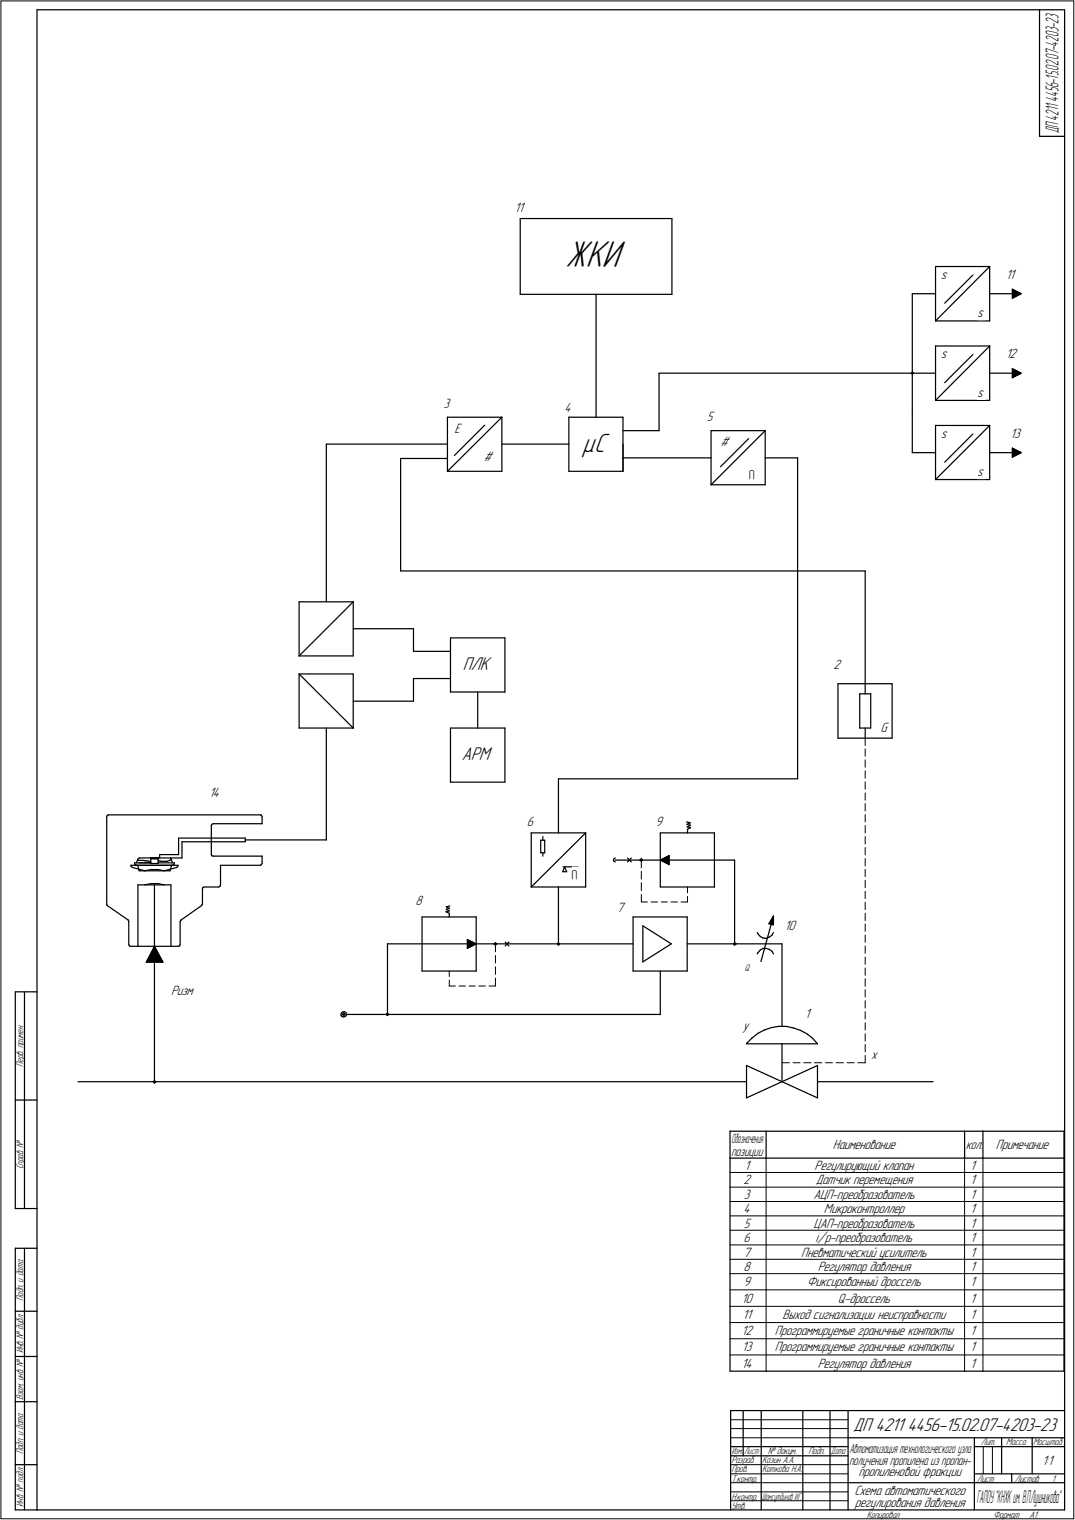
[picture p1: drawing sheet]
<svg xmlns="http://www.w3.org/2000/svg" width="595mm" height="842mm" viewBox="0 0 595 842" stroke-linecap="round" stroke-linejoin="round" font-family="sans-serif">
<g fill="#000" stroke="#000" stroke-width=".55">
<path d="M560 161h1zM560 161h2zM560 161h2zM560 161h2zM560 161h3zM560 161h3zM560 162h3zM560 162h4zM560 162h4zM560 162h4zM560 162h5zM560 162h5zM560 163h5zM560 163h5zM560 163h5zM560 163h5zM560 163h5zM560 163h4zM560 164h4zM560 164h4zM560 164h3zM560 164h3zM560 164h3zM560 164h2zM560 165h2zM560 165h2zM560 165h1z"/>
<path d="M560 205h1zM560 205h2zM560 205h2zM560 205h2zM560 205h3zM560 205h3zM560 206h3zM560 206h4zM560 206h4zM560 206h4zM560 206h5zM560 206h5zM560 207h5zM560 207h5zM560 207h5zM560 207h5zM560 207h5zM560 207h4zM560 208h4zM560 208h4zM560 208h3zM560 208h3zM560 208h3zM560 208h2zM560 209h2zM560 209h2zM560 209h1z"/>
<path d="M560 249h1zM560 249h2zM560 249h2zM560 249h2zM560 249h3zM560 249h3zM560 250h3zM560 250h4zM560 250h4zM560 250h4zM560 250h5zM560 250h5zM560 251h5zM560 251h5zM560 251h5zM560 251h5zM560 251h5zM560 251h4zM560 252h4zM560 252h4zM560 252h3zM560 252h3zM560 252h3zM560 252h2zM560 253h2zM560 253h2zM560 253h1z"/>
<path d="M370 474h1zM370 474h1zM369 475h2zM369 475h2zM369 475h2zM368 475h3zM368 475h3zM368 475h3zM367 476h4zM367 476h4zM367 476h4zM366 476h5zM366 476h5zM366 477h5zM366 477h5zM366 477h5zM367 477h4zM367 477h4zM367 477h4zM368 478h3zM368 478h3zM368 478h3zM369 478h2zM369 478h2zM369 478h2zM370 479h1zM370 479h1z"/>
<path d="M427 509h1zM427 509h1zM427 509h1zM427 510h1zM427 510h1zM427 510h1zM427 510h1zM427 510h1zM427 510h1zM427 511h1zM426 511h2zM426 511h2zM426 511h2zM426 511h2zM426 511h2zM426 512h2zM426 512h2zM426 512h2zM427 512h1z"/>
<path d="M85 525h1zM85 525h1zM85 525h1zM85 525h1zM85 525h1zM85 525h1zM85 526h1zM85 526h1zM85 526h2zM85 526h2zM84 526h3zM84 526h3zM84 527h3zM84 527h3zM84 527h3zM84 527h3zM84 527h3zM84 527h3zM84 528h3zM84 528h4zM84 528h4zM84 528h4zM83 528h5zM83 528h5zM83 529h5zM83 529h5zM83 529h5zM83 529h5zM83 529h5zM83 530h5zM83 530h6zM83 530h6zM83 530h6zM82 530h7zM82 530h7zM82 531h7zM82 531h7zM82 531h7zM82 531h7zM82 531h7zM82 531h7zM82 532h8zM82 532h8zM82 532h8zM82 532h8zM81 532h9zM81 532h9zM81 533h9zM81 533h9zM81 533h9z"/>
<path d="M259 521h1zM259 521h1zM259 521h1zM259 521h2zM259 522h2zM259 522h2zM259 522h3zM259 522h3zM259 522h3zM259 522h4zM259 523h4zM259 523h4zM259 523h5zM259 523h4zM259 523h4zM259 523h4zM259 524h3zM259 524h3zM259 524h3zM259 524h2zM259 524h2zM259 524h2zM259 525h1zM259 525h1zM259 525h1z"/>
</g>
<g fill="none" stroke="#000" stroke-width=".68">
<path d="M20 5v832zM20 5h569zM576 5v71zM589 5v832zM576 76h13zM288 121h84zM288 121v42zM372 121v42zM518 148h30zM518 148v30zM548 148v30zM548 148l-30 30z"/>
<path d="M288 163h84zM330 163v68zM505 163v66zM505 163h13zM518 178h30zM523 168l16-16zM548 163h12zM560 160v5zM560 165l5-2zM560 160l5 3zM518 192h30zM518 192v30z"/>
<path d="M539 196l-16 16zM548 192v30zM548 192l-30 30zM365 207h140zM365 207v32zM505 207h13zM548 207h12zM560 204v5zM560 209l5-2zM560 204l5 3zM248 231h30zM248 231v30z"/>
<path d="M268 236l-16 16zM278 231v30zM315 231h30zM315 231v30zM345 231v30zM345 239h20zM394 239h30zM394 239v30zM424 239v30zM505 229v22zM518 222h30zM518 236h30z"/>
<path d="M518 236v30zM548 236v30zM181 246v87zM181 246h67zM222 254h26zM222 254v62zM278 246h37zM345 246v15zM345 254h49zM399 259l16-16zM424 254h18zM442 254v177z"/>
<path d="M505 251h13zM539 240l-16 16zM548 251h12zM560 248v5zM560 253l5-2zM560 248l5 3zM248 261h30zM248 261l30-30zM315 261h30zM394 269h30zM394 269l30-30zM518 266h30z"/>
<path d="M518 266l30-30zM222 316h257zM479 316v63zM166 333h30zM166 333v30zM196 333v30zM196 348h33zM229 348v13zM249 353h31zM249 353v30zM280 353v30zM166 363h30z"/>
<path d="M166 363l30-30zM166 373h30zM166 373v30zM166 373l30 30zM196 373v30zM229 361h20zM229 376h20zM229 376v12zM464 379h30zM464 379v30zM479 379v5zM494 379v30z"/>
<path d="M196 388h33zM249 383h31zM264 383v20zM476 384h6zM476 384v19zM482 384v19zM166 403h30zM181 403v62zM249 403h31zM249 403v30zM280 403v30zM464 409h30z"/>
<path d="M476 403h6zM479 403v6zM249 433h31zM309 431v30zM309 431h133zM59 452v49zM59 452h.1M59 452l1-1zM60 451h84zM117 457v16zM117 457h.1M117 457l1-1z"/>
<path d="M118 456h27zM144 451l1 1zM145 452h.1M145 452v4zM380 455l2 1zM380 457h2zM380 457l2-1zM380 458l2 1zM380 458l2-1zM381 459v2zM381 459h1zM72 479h27z"/>
<path d="M72 479h.1M72 480h1zM75 478v1zM75 479h.1M75 478h8zM76 479h20zM76 477h2zM76 479l1 3zM76 476v2zM76 476l1-1zM77 475h.1M77 478h6z"/>
<path d="M77 475h17zM78 477h1zM79 477h1zM80 477h.1M80 477h1zM81 477h1zM82 477h1zM83 477h.1M83 475h5zM83 478h5zM83 475v3zM83 476h5z"/>
<path d="M83 475v1zM88 475v3zM88 477h1zM88 478h9zM88 475v1zM88 473h11zM88 473v2zM89 477h1zM90 477h1zM91 477h1zM92 477h2zM94 477l1-1z"/>
<path d="M94 475h7zM94 475l2 3zM95 476h.1M95 479l-1 3zM96 479h.1M97 478v1zM97 479h-1zM99 479h.1M99 480h-1zM99 464h37zM99 464v9zM101 466h35z"/>
<path d="M101 466v9zM117 473v1zM117 474h1zM118 474h27zM122 479v11zM122 479h22zM136 464v2zM136 465h45zM144 479h1zM145 474v4zM145 478v1zM294 461h30z"/>
<path d="M294 461v30zM299 465h3zM299 472h3zM299 465v7zM301 472v2zM301 463v2zM302 465v7zM324 461v30zM340 477h.1M340 476l1-1zM340 476v1zM340 477l1 1z"/>
<path d="M341 477h66zM347 475l3 3zM350 475l-3 3zM366 461v30zM366 461h30zM366 477l5 2zM366 477l5-3zM371 474v5zM396 461v30zM407 477v46zM73 480v1zM73 481l7 1z"/>
<path d="M76 490v34zM76 490h19zM77 482h17zM80 482h4zM80 490h4zM84 482h3zM84 490h3zM86 490v109zM87 482h4zM87 490h4zM91 482l7-1zM95 490v34z"/>
<path d="M98 481v-1zM112 492v9zM112 492h.1M112 492l1-1zM113 491h8zM121 491h1zM122 490v1zM294 491h30zM294 491l30-30zM309 491v32zM312 483h2zM312 480h8z"/>
<path d="M313 480l1 3zM313 480l-1 3zM366 491h30zM59 501v1zM59 501h.1M59 502l12 8zM71 510h.1M71 510v1zM71 511v12zM100 511v12zM100 510v1zM100 510h.1"/>
<path d="M100 510l12-8zM112 501v1zM112 501h.1M234 508h30zM234 508v30zM247 505l2 1zM247 505h2zM247 504l2 1zM247 504l2-1zM247 502l2 1zM247 502h2zM249 506v2z"/>
<path d="M264 508v30zM351 508v30zM351 508h29zM356 513v20zM356 513l16 10zM380 508v30zM419 517h1zM420 517l1 2zM421 519l1 1zM422 520h2zM424 520l2-1zM426 512h2z"/>
<path d="M426 519l1-1zM428 517l-1 1zM428 507l-7 26zM428 507v5zM428 507l-2 5zM71 523l1 1zM72 524h.1M72 524h4zM76 524h19zM81 533h9zM86 524l4 9zM86 524l-5 9z"/>
<path d="M95 524h4zM99 524h.1M100 523l-1 1zM215 523h136zM215 523v39zM234 538h30zM259 521v4zM259 525l5-2zM259 521l5 2zM280 522l2 2zM282 522l-2 2zM351 538h29z"/>
<path d="M356 533l16-10zM366 538v24zM380 523h53zM420 528h-1zM421 526l1-1zM421 526l-1 2zM422 525h2zM424 525l2 1zM426 526l1 1zM427 527l1 1zM433 523v46zM8 549v121z"/>
<path d="M8 549h12zM14 549v121zM189 562v1zM189 561v1zM189 563h1zM190 561l1-1zM190 561h-1zM190 563h1zM191 560l1 1zM192 561v1zM192 562h174zM192 562l-1 1z"/>
<path d="M192 562h.1M413 578h40zM414 578h.1M416 575l4-2zM416 575l-2 3zM420 573l3-2zM423 571l4-2zM427 569h4zM431 569h4zM433 578v21zM435 569h4zM439 569l4 2z"/>
<path d="M443 571l4 2zM447 573l3 2zM450 575l3 3zM43 599h370zM413 590v18zM413 590l40 18zM453 590v18zM453 599h64zM8 609h12zM413 608l40-18zM404 627h130zM404 627v15z"/>
<path d="M424 627v15zM534 627h10zM534 627v15zM544 627h45zM544 627v15zM589 627v15zM404 642v64zM404 642h130zM534 642h10zM544 642h45zM589 642v64zM8 670h12z"/>
<path d="M8 692v145zM8 692h12zM14 692v145zM404 706v18zM589 706v18zM8 726h12zM404 724v36zM589 724v36zM8 752h12zM404 760h20zM424 760h110zM534 760h10z"/>
<path d="M544 760h45zM8 777h12zM405 781h184zM405 781v56zM411 781v26zM421 781v56zM444 781v56zM460 781v56zM470 781v56zM470 797h119zM539 797v40zM555 797v20z"/>
<path d="M571 797v20zM8 811h12zM405 801h65zM405 807h65zM539 801h16zM539 817h50zM555 801h34zM560 817v4zM8 837h12zM20 837h569zM470 821h69zM539 821h50z"/>
</g>
<g fill="none" stroke="#000" stroke-width=".55">
<path d="M1 1v840zM1 1h594zM595 1v840zM504 207h1zM505 207h.1M505 206h.1M505 206l1 1zM505 206v1zM505 207h1zM505 206l-1 1zM506 207h.1M479 415v4z"/>
<path d="M479 409v4zM479 439v4zM479 433v4zM479 427v4zM479 421v4zM479 457v4zM479 451v4zM479 445v4zM354 477h1zM355 477h.1M355 477v4zM355 476v1z"/>
<path d="M355 476l1 1zM355 476l-1 1zM355 477h1zM479 476v4zM479 470v4zM479 463v5zM355 483v4zM355 489v4zM355 495v5zM355 500h3zM361 500h3zM366 500h3z"/>
<path d="M372 500h3zM377 500h4zM381 497v3zM381 491v4zM479 500v4zM479 494v4zM479 488v4zM479 482v4zM479 518v4zM479 512v4zM479 506v4zM249 538v3z"/>
<path d="M274 523h.1M273 523l1 1zM273 523l1-1zM274 523v4zM274 529v5zM274 536v4zM274 523h1zM274 522l1 1zM274 522v1zM275 523l-1 1zM309 523v-1zM309 523v1z"/>
<path d="M309 523h.1M309 522l1 1zM309 522v1zM310 523h-1zM310 523h.1M310 523l-1 1zM406 523l1 1zM406 523h1zM407 523h.1M407 522v1zM407 522l-1 1zM407 522l1 1z"/>
<path d="M408 523l-1 1zM479 536v4zM479 530v4zM479 524v4zM249 546h3zM249 543v3zM254 546h4zM260 546h3zM265 546h4zM271 546h3zM274 542v4zM479 554v4z"/>
<path d="M479 548v4zM479 542v4zM189 562l1-1zM189 562l1 1zM190 562v1zM190 562h.1M190 562h1zM190 563l1-1zM190 561l1 1zM191 562h.1M214 562l1 1zM214 562h.1"/>
<path d="M215 562h.1M215 562h-1zM215 563v-1zM215 561v1zM215 561l-1 1zM479 579v4zM479 573v4zM479 567v4zM479 560v5zM85 599l1 1zM85 599h.1M86 599h.1"/>
<path d="M86 600v-1zM86 599h-1zM433 589h4zM439 589h4zM445 589h4zM451 589h4zM457 589h4zM463 589h4zM469 589h4zM475 589h4zM479 585v4zM404 650h185z"/>
<path d="M404 658h185zM424 642v64zM534 642v8zM534 650v8zM534 658v8zM544 642v8zM544 650v8zM544 658v8zM404 666h20zM404 674h20zM424 666h165zM424 674h165z"/>
<path d="M534 666v8zM534 674v8zM544 666v8zM544 674v8zM404 682h20zM404 690h20zM404 698h20zM424 682h165zM424 690h165zM424 698h165zM534 682v8zM534 690v8z"/>
<path d="M534 698v8zM544 682v8zM544 690v8zM544 698v8zM404 706h20zM404 715h20zM424 706h165zM424 706v18zM424 715h165zM534 706v9zM534 715v9zM544 706v9z"/>
<path d="M544 715v9zM404 724h20zM404 733h20zM424 724h110zM424 724v36zM424 733h110zM534 724h10zM534 724v36zM534 733h10zM544 724h45zM544 724v36zM544 733h45z"/>
<path d="M404 742h20zM404 751h20zM424 742h110zM424 751h110zM534 742h10zM534 751h10zM544 742h45zM544 751h45zM405 791h65zM405 797h65zM405 787h65zM405 811h65z"/>
<path d="M405 817h65zM544 801v16zM549 801v16zM405 821h65zM405 827h65zM405 831h65zM1 841h594z"/>
</g>
<g fill="#fff" stroke="#fff" stroke-width=".55">
<path d="M256 413h17zM256 414h17zM256 414h17zM256 414h17zM256 414h17zM256 414h17zM256 414h17zM256 415h17zM256 415h17zM256 415h17zM256 415h17zM256 415h17zM256 415h17zM256 416h17zM256 416h17zM256 416h17zM256 416h17zM256 416h17zM256 416h17zM256 417h17zM256 417h17zM256 417h17zM256 417h17zM256 417h17zM256 417h17zM256 418h17zM256 418h17zM256 418h17zM256 418h17zM256 418h17zM256 418h17zM256 419h17zM256 419h17zM256 419h17zM256 419h17zM256 419h17zM256 419h17zM256 420h17zM256 420h17zM256 420h17zM256 420h17zM256 420h17zM256 420h17zM256 421h17zM256 421h17zM256 421h17zM256 421h17zM256 421h17zM256 421h17zM256 422h17zM256 422h17zM256 422h17zM256 422h17zM256 422h17zM256 422h17zM256 423h17zM256 423h17zM256 423h17zM256 423h17z"/>
<path d="M256 363h17zM256 364h17zM256 364h17zM256 364h17zM256 364h17zM256 364h17zM256 364h17zM256 365h17zM256 365h17zM256 365h17zM256 365h17zM256 365h17zM256 365h17zM256 366h17zM256 366h17zM256 366h17zM256 366h17zM256 366h17zM256 366h17zM256 367h17zM256 367h17zM256 367h17zM256 367h17zM256 367h17zM256 367h17zM256 368h17zM256 368h17zM256 368h17zM256 368h17zM256 368h17zM256 368h17zM256 369h17zM256 369h17zM256 369h17zM256 369h17zM256 369h17zM256 369h17zM256 370h17zM256 370h17zM256 370h17zM256 370h17zM256 370h17zM256 371h17zM256 371h17zM256 371h17zM256 371h17zM256 371h17zM256 371h17zM256 372h17zM256 372h17zM256 372h17zM256 372h17zM256 372h17zM256 372h17zM256 373h17zM256 373h17zM256 373h17zM256 373h17zM256 373h17z"/>
<path d="M323 239h15zM323 239h15zM323 239h15zM323 239h15zM323 239h15zM323 239h15zM323 240h15zM323 240h15zM323 240h15zM323 240h15zM323 240h15zM323 240h15zM323 241h15zM323 241h15zM323 241h15zM323 241h15zM323 241h15zM323 241h15zM323 242h15zM323 242h15zM323 242h15zM323 242h15zM323 242h15zM323 242h15zM323 243h15zM323 243h15zM323 243h15zM323 243h15zM323 243h15zM323 244h15zM323 244h15zM323 244h15zM323 244h15zM323 244h15zM323 244h15zM323 245h15zM323 245h15zM323 245h15zM323 245h15zM323 245h15zM323 245h15zM323 246h15zM323 246h15zM323 246h15zM323 246h15zM323 246h15zM323 246h15zM323 247h15zM323 247h15zM323 247h15zM323 247h15zM323 247h15zM323 247h15zM323 248h15zM323 248h15zM323 248h15zM323 248h15zM323 248h15zM323 248h15zM323 249h15zM323 249h15zM323 249h15zM323 249h15zM323 249h15zM323 249h15zM323 250h15zM323 250h15zM323 250h15zM323 250h15zM323 250h15zM323 250h15zM323 251h15zM323 251h15zM323 251h15zM323 251h15zM323 251h15zM323 251h15zM323 252h15zM323 252h15zM323 252h15zM323 252h15zM323 252h15zM323 252h15zM323 253h15zM323 253h15zM323 253h15zM323 253h15z"/>
<path d="M399 241h6zM399 241h6zM399 242h6zM399 242h6zM399 242h6zM399 242h6zM399 242h6zM399 242h6zM399 243h6zM399 243h6zM399 243h6zM399 243h6zM399 243h6zM399 244h6zM399 244h6zM399 244h6zM399 244h6zM399 244h6zM399 244h6zM399 245h6zM399 245h6zM399 245h6zM399 245h6zM399 245h6zM399 245h6zM399 246h6zM399 246h6zM399 246h6zM399 246h6zM399 246h6zM399 246h6zM399 247h6zM399 247h6zM399 247h6zM399 247h6zM399 247h6zM399 247h6zM399 248h6zM399 248h6zM399 248h6zM399 248h6zM399 248h6z"/>
<path d="M415 259h3zM415 259h3zM415 259h3zM415 259h3zM415 259h3zM415 260h3zM415 260h3zM415 260h3zM415 260h3zM415 260h3zM415 260h3zM415 261h3zM415 261h3zM415 261h3zM415 261h3zM415 261h3zM415 261h3zM415 262h3zM415 262h3zM415 262h3zM415 262h3zM415 262h3zM415 262h3zM415 263h3zM415 263h3zM415 263h3zM415 263h3zM415 263h3zM415 263h3zM415 264h3zM415 264h3zM415 264h3zM415 264h3zM415 264h3zM415 264h3zM415 265h3zM415 265h3zM415 265h3zM415 265h3zM415 265h3zM415 266h3zM415 266h3z"/>
<path d="M488 400h4zM488 400h4zM488 400h4zM488 400h4zM488 400h4zM488 401h4zM488 401h4zM488 401h4zM488 401h4zM488 401h4zM488 401h4zM488 402h4zM488 402h4zM488 402h4zM488 402h4zM488 402h4zM488 403h4zM488 403h4zM488 403h4zM488 403h4zM488 403h4zM488 403h4zM488 404h4zM488 404h4zM488 404h4zM488 404h4zM488 404h4zM488 404h4zM488 405h4zM488 405h4zM488 405h4zM488 405h4zM488 405h4zM488 405h4zM488 406h4zM488 406h4zM488 406h4zM488 406h4zM488 406h4zM488 406h4zM488 407h4zM488 407h4z"/>
<path d="M317 480h3zM317 481h3zM317 481h3zM317 481h3zM317 481h3zM317 481h3zM317 481h3zM317 482h3zM317 482h3zM317 482h3zM317 482h3zM317 482h3zM317 482h3zM317 483h3zM317 483h3zM317 483h3zM317 483h3zM317 483h3zM317 483h3zM317 484h3zM317 484h3zM317 484h3zM317 484h3zM317 484h3zM317 484h3zM317 485h3zM317 485h3zM317 485h3zM317 485h3zM317 485h3zM317 485h3zM317 486h3zM317 486h3zM317 486h3zM317 486h3zM317 486h3zM317 486h3zM317 487h3zM317 487h3zM317 487h3zM317 487h3zM317 487h3zM317 488h3z"/>
<path d="M116 436h7zM116 436h7zM116 436h7zM116 437h7zM116 437h7zM116 437h7zM116 437h7zM116 437h7zM116 437h7zM116 438h7zM116 438h7zM116 438h7zM116 438h7zM116 438h7zM116 438h7zM116 439h7zM116 439h7zM116 439h7zM116 439h7zM116 439h7zM116 439h7zM116 440h7zM116 440h7zM116 440h7zM116 440h7zM116 440h7zM116 440h7zM116 441h7zM116 441h7zM116 441h7zM116 441h7zM116 441h7zM116 441h7zM116 442h7zM116 442h7zM116 442h7zM116 442h7zM116 442h7zM116 442h7zM116 443h7zM116 443h7zM116 443h7zM116 443h7z"/>
<path d="M412 534h4zM412 534h4zM412 534h4zM412 534h4zM412 535h4zM412 535h4zM412 535h4zM412 535h4zM412 535h4zM412 535h4zM412 536h4zM412 536h4zM412 536h4zM412 536h4zM412 536h4zM412 536h4zM412 537h4zM412 537h4zM412 537h4zM412 537h4zM412 537h4zM412 537h4zM412 538h4zM412 538h4zM412 538h4zM412 538h4zM412 538h4zM412 538h4zM412 539h4zM412 539h4z"/>
<path d="M434 509h7zM434 510h7zM434 510h7zM434 510h7zM434 510h7zM434 510h7zM434 510h7zM434 511h7zM434 511h7zM434 511h7zM434 511h7zM434 511h7zM434 511h7zM434 512h7zM434 512h7zM434 512h7zM434 512h7zM434 512h7zM434 512h7zM434 513h7zM434 513h7zM434 513h7zM434 513h7zM434 513h7zM434 513h7zM434 514h7zM434 514h7zM434 514h7zM434 514h7zM434 514h7zM434 514h7zM434 515h7zM434 515h7zM434 515h7zM434 515h7zM434 515h7zM434 515h7zM434 516h7zM434 516h7zM434 516h7zM434 516h7zM434 516h7z"/>
<path d="M391 228h5zM391 228h5zM391 228h5zM391 228h5zM391 228h5zM391 228h5zM391 229h5zM391 229h5zM391 229h5zM391 229h5zM391 229h5zM391 229h5zM391 230h5zM391 230h5zM391 230h5zM391 230h5zM391 230h5zM391 230h5zM391 231h5zM391 231h5zM391 231h5zM391 231h5zM391 231h5zM391 231h5zM391 232h5zM391 232h5zM391 232h5zM391 232h5zM391 232h5zM391 232h5zM391 233h5zM391 233h5zM391 233h5zM391 233h5zM391 233h5zM391 234h5zM391 234h5zM391 234h5zM391 234h5zM391 234h5zM391 234h5zM391 235h5z"/>
<path d="M252 234h4zM252 234h4zM252 234h4zM252 235h4zM252 235h4zM252 235h4zM252 235h4zM252 235h4zM252 235h4zM252 236h4zM252 236h4zM252 236h4zM252 236h4zM252 236h4zM252 236h4zM252 237h4zM252 237h4zM252 237h4zM252 237h4zM252 237h4zM252 237h4zM252 238h4zM252 238h4zM252 238h4zM252 238h4zM252 238h4zM252 238h4zM252 239h4zM252 239h4zM252 239h4zM252 239h4zM252 239h4zM252 239h4zM252 240h4zM252 240h4zM252 240h4zM252 240h4zM252 240h4zM252 240h4zM252 241h4zM252 241h4zM252 241h4z"/>
<path d="M268 250h6zM268 250h6zM268 250h6zM268 250h6zM268 251h6zM268 251h6zM268 251h6zM268 251h6zM268 251h6zM268 251h6zM268 252h6zM268 252h6zM268 252h6zM268 252h6zM268 252h6zM268 252h6zM268 253h6zM268 253h6zM268 253h6zM268 253h6zM268 253h6zM268 253h6zM268 254h6zM268 254h6zM268 254h6zM268 254h6zM268 254h6zM268 255h6zM268 255h6zM268 255h6zM268 255h6zM268 255h6zM268 255h6zM268 256h6zM268 256h6zM268 256h6zM268 256h6zM268 256h6zM268 256h6zM268 257h6zM268 257h6zM268 257h6zM268 257h6z"/>
<path d="M246 220h4zM246 221h4zM246 221h4zM246 221h4zM246 221h4zM246 221h4zM246 221h4zM246 222h4zM246 222h4zM246 222h4zM246 222h4zM246 222h4zM246 223h4zM246 223h4zM246 223h4zM246 223h4zM246 223h4zM246 223h4zM246 224h4zM246 224h4zM246 224h4zM246 224h4zM246 224h4zM246 224h4zM246 225h4zM246 225h4zM246 225h4zM246 225h4zM246 225h4zM246 225h4zM246 226h4zM246 226h4zM246 226h4zM246 226h4zM246 226h4zM246 226h4zM246 227h4zM246 227h4zM246 227h4zM246 227h4zM246 227h4zM246 227h4z"/>
<path d="M285 112h6zM285 112h6zM285 112h6zM285 112h6zM285 113h6zM285 113h6zM285 113h6zM285 113h6zM285 113h6zM285 113h6zM285 114h6zM285 114h6zM285 114h6zM285 114h6zM285 114h6zM285 114h6zM285 115h6zM285 115h6zM285 115h6zM285 115h6zM285 115h6zM285 115h6zM285 116h6zM285 116h6zM285 116h6zM285 116h6zM285 116h6zM285 117h6zM285 117h6zM285 117h6zM285 117h6zM285 117h6zM285 117h6zM285 118h6zM285 118h6zM285 118h6zM285 118h6zM285 118h6zM285 118h6zM285 119h6zM285 119h6zM285 119h6z"/>
<path d="M292 452h5zM292 452h5zM292 452h5zM292 452h5zM292 452h5zM292 453h5zM292 453h5zM292 453h5zM292 453h5zM292 453h5zM292 453h5zM292 454h5zM292 454h5zM292 454h5zM292 454h5zM292 454h5zM292 454h5zM292 455h5zM292 455h5zM292 455h5zM292 455h5zM292 455h5zM292 456h5zM292 456h5zM292 456h5zM292 456h5zM292 456h5zM292 456h5zM292 457h5zM292 457h5zM292 457h5zM292 457h5zM292 457h5zM292 457h5zM292 458h5zM292 458h5zM292 458h5zM292 458h5zM292 458h5zM292 458h5zM292 459h5zM292 459h5z"/>
<path d="M446 558h4zM446 559h4zM446 559h4zM446 559h4zM446 559h4zM446 559h4zM446 559h4zM446 560h4zM446 560h4zM446 560h4zM446 560h4zM446 560h4zM446 560h4zM446 561h4zM446 561h4zM446 561h4zM446 561h4zM446 561h4zM446 562h4zM446 562h4zM446 562h4zM446 562h4zM446 562h4zM446 562h4zM446 563h4zM446 563h4zM446 563h4zM446 563h4zM446 563h4zM446 563h4zM446 564h4zM446 564h4zM446 564h4zM446 564h4zM446 564h4zM446 564h4zM446 565h4zM446 565h4zM446 565h4zM446 565h4zM446 565h4zM446 565h4z"/>
<path d="M461 365h6zM461 365h6zM461 365h6zM461 365h6zM461 365h6zM461 366h6zM461 366h6zM461 366h6zM461 366h6zM461 366h6zM461 366h6zM461 367h6zM461 367h6zM461 367h6zM461 367h6zM461 367h6zM461 367h6zM461 368h6zM461 368h6zM461 368h6zM461 368h6zM461 368h6zM461 368h6zM461 369h6zM461 369h6zM461 369h6zM461 369h6zM461 369h6zM461 369h6zM461 370h6zM461 370h6zM461 370h6zM461 370h6zM461 370h6zM461 371h6zM461 371h6zM461 371h6zM461 371h6zM461 371h6zM461 371h6zM461 372h6zM461 372h6zM461 372h6z"/>
<path d="M341 500h5zM341 500h5zM341 500h5zM341 500h5zM341 500h5zM341 500h5zM341 501h5zM341 501h5zM341 501h5zM341 501h5zM341 501h5zM341 501h5zM341 502h5zM341 502h5zM341 502h5zM341 502h5zM341 502h5zM341 502h5zM341 503h5zM341 503h5zM341 503h5zM341 503h5zM341 503h5zM341 503h5zM341 504h5zM341 504h5zM341 504h5zM341 504h5zM341 504h5zM341 504h5zM341 505h5zM341 505h5zM341 505h5zM341 505h5zM341 505h5zM341 505h5zM341 506h5zM341 506h5zM341 506h5zM341 506h5zM341 506h5zM341 506h5zM341 507h5z"/>
<path d="M230 496h5zM230 496h5zM230 496h5zM230 496h5zM230 497h5zM230 497h5zM230 497h5zM230 497h5zM230 497h5zM230 498h5zM230 498h5zM230 498h5zM230 498h5zM230 498h5zM230 498h5zM230 499h5zM230 499h5zM230 499h5zM230 499h5zM230 499h5zM230 499h5zM230 500h5zM230 500h5zM230 500h5zM230 500h5zM230 500h5zM230 500h5zM230 501h5zM230 501h5zM230 501h5zM230 501h5zM230 501h5zM230 501h5zM230 502h5zM230 502h5zM230 502h5zM230 502h5zM230 502h5zM230 502h5zM230 503h5zM230 503h5zM230 503h5z"/>
<path d="M363 452h5zM363 452h5zM363 452h5zM363 452h5zM363 452h5zM363 453h5zM363 453h5zM363 453h5zM363 453h5zM363 453h5zM363 453h5zM363 454h5zM363 454h5zM363 454h5zM363 454h5zM363 454h5zM363 454h5zM363 455h5zM363 455h5zM363 455h5zM363 455h5zM363 455h5zM363 456h5zM363 456h5zM363 456h5zM363 456h5zM363 456h5zM363 456h5zM363 457h5zM363 457h5zM363 457h5zM363 457h5zM363 457h5zM363 457h5zM363 458h5zM363 458h5zM363 458h5zM363 458h5zM363 458h5zM363 458h5zM363 459h5zM363 459h5z"/>
<path d="M312 223h5zM312 223h5zM312 223h5zM312 223h5zM312 223h5zM312 223h5zM312 224h5zM312 224h5zM312 224h5zM312 224h5zM312 224h5zM312 224h5zM312 225h5zM312 225h5zM312 225h5zM312 225h5zM312 225h5zM312 225h5zM312 226h5zM312 226h5zM312 226h5zM312 226h5zM312 226h5zM312 226h5zM312 227h5zM312 227h5zM312 227h5zM312 227h5zM312 227h5zM312 227h5zM312 228h5zM312 228h5zM312 228h5zM312 228h5zM312 228h5zM312 228h5zM312 229h5zM312 229h5zM312 229h5zM312 229h5zM312 229h5zM312 229h5z"/>
<path d="M411 565h5zM411 565h5zM411 565h5zM411 566h5zM411 566h5zM411 566h5zM411 566h5zM411 566h5zM411 566h5zM411 567h5zM411 567h5zM411 567h5zM411 567h5zM411 567h5zM411 567h5zM411 568h5zM411 568h5zM411 568h5zM411 568h5zM411 568h5zM411 568h5zM411 569h5zM411 569h5zM411 569h5zM411 569h5zM411 569h5zM411 569h5zM411 570h5zM411 570h5zM411 570h5zM411 570h5zM411 570h5zM411 570h5zM411 571h5zM411 571h5zM411 571h5zM411 571h5zM411 571h5zM411 571h5zM411 572h5zM411 572h5zM411 572h5z"/>
<path d="M482 581h5zM482 581h5zM482 582h5zM482 582h5zM482 582h5zM482 582h5zM482 582h5zM482 583h5zM482 583h5zM482 583h5zM482 583h5zM482 583h5zM482 583h5zM482 584h5zM482 584h5zM482 584h5zM482 584h5zM482 584h5zM482 584h5zM482 585h5zM482 585h5zM482 585h5zM482 585h5zM482 585h5zM482 585h5zM482 586h5zM482 586h5zM482 586h5zM482 586h5zM482 586h5zM482 586h5zM482 587h5zM482 587h5zM482 587h5zM482 587h5zM482 587h5zM482 587h5zM482 588h5zM482 588h5zM482 588h5zM482 588h5zM482 588h5z"/>
<path d="M313 132h34zM313 132h34zM313 132h34zM313 133h34zM313 133h34zM313 133h34zM313 133h34zM313 133h34zM313 133h34zM313 134h34zM313 134h34zM313 134h34zM313 134h34zM313 134h34zM313 134h34zM313 135h34zM313 135h34zM313 135h34zM313 135h34zM313 135h34zM313 135h34zM313 136h34zM313 136h34zM313 136h34zM313 136h34zM313 136h34zM313 136h34zM313 137h34zM313 137h34zM313 137h34zM313 137h34zM313 137h34zM313 137h34zM313 138h34zM313 138h34zM313 138h34zM313 138h34zM313 138h34zM313 139h34zM313 139h34zM313 139h34zM313 139h34zM313 139h34zM313 139h34zM313 140h34zM313 140h34zM313 140h34zM313 140h34zM313 140h34zM313 140h34zM313 141h34zM313 141h34zM313 141h34zM313 141h34zM313 141h34zM313 141h34zM313 142h34zM313 142h34zM313 142h34zM313 142h34zM313 142h34zM313 142h34zM313 143h34zM313 143h34zM313 143h34zM313 143h34zM313 143h34zM313 143h34zM313 144h34zM313 144h34zM313 144h34zM313 144h34zM313 144h34zM313 144h34zM313 145h34zM313 145h34zM313 145h34zM313 145h34zM313 145h34zM313 145h34zM313 146h34zM313 146h34zM313 146h34zM313 146h34zM313 146h34zM313 146h34zM313 147h34zM313 147h34zM313 147h34zM313 147h34zM313 147h34zM313 147h34zM313 148h34zM313 148h34zM313 148h34zM313 148h34zM313 148h34zM313 149h34zM313 149h34zM313 149h34zM313 149h34zM313 149h34zM313 149h34zM313 150h34zM313 150h34zM313 150h34zM313 150h34zM313 150h34zM313 150h34zM313 151h34zM313 151h34zM313 151h34zM313 151h34zM313 151h34zM313 151h34zM313 152h34zM313 152h34zM313 152h34z"/>
<path d="M95 545h13zM95 546h13zM95 546h13zM95 546h13zM95 546h13zM95 546h13zM95 546h13zM95 547h13zM95 547h13zM95 547h13zM95 547h13zM95 547h13zM95 547h13zM95 548h13zM95 548h13zM95 548h13zM95 548h13zM95 548h13zM95 548h13zM95 549h13zM95 549h13zM95 549h13zM95 549h13zM95 549h13zM95 549h13zM95 550h13zM95 550h13zM95 550h13zM95 550h13zM95 550h13zM95 551h13zM95 551h13zM95 551h13zM95 551h13zM95 551h13zM95 551h13zM95 552h13zM95 552h13zM95 552h13zM95 552h13zM95 552h13zM95 552h13z"/>
<path d="M521 193h4zM521 193h4zM521 193h4zM521 193h4zM521 194h4zM521 194h4zM521 194h4zM521 194h4zM521 194h4zM521 194h4zM521 195h4zM521 195h4zM521 195h4zM521 195h4zM521 195h4zM521 195h4zM521 196h4zM521 196h4zM521 196h4zM521 196h4zM521 196h4zM521 196h4zM521 197h4zM521 197h4zM521 197h4zM521 197h4zM521 197h4zM521 197h4zM521 198h4zM521 198h4zM521 198h4zM521 198h4zM521 198h4zM521 198h4zM521 199h4zM521 199h4zM521 199h4zM521 199h4zM521 199h4zM521 199h4zM521 200h4zM521 200h4z"/>
<path d="M541 214h5zM541 214h5zM541 215h5zM541 215h5zM541 215h5zM541 215h5zM541 215h5zM541 215h5zM541 216h5zM541 216h5zM541 216h5zM541 216h5zM541 216h5zM541 216h5zM541 217h5zM541 217h5zM541 217h5zM541 217h5zM541 217h5zM541 217h5zM541 218h5zM541 218h5zM541 218h5zM541 218h5zM541 218h5zM541 218h5zM541 219h5zM541 219h5zM541 219h5zM541 219h5zM541 219h5zM541 219h5zM541 220h5zM541 220h5zM541 220h5zM541 220h5zM541 220h5zM541 220h5zM541 221h5zM541 221h5zM541 221h5zM541 221h5z"/>
<path d="M521 237h4zM521 237h4zM521 237h4zM521 237h4zM521 238h4zM521 238h4zM521 238h4zM521 238h4zM521 238h4zM521 238h4zM521 239h4zM521 239h4zM521 239h4zM521 239h4zM521 239h4zM521 239h4zM521 240h4zM521 240h4zM521 240h4zM521 240h4zM521 240h4zM521 240h4zM521 241h4zM521 241h4zM521 241h4zM521 241h4zM521 241h4zM521 241h4zM521 242h4zM521 242h4zM521 242h4zM521 242h4zM521 242h4zM521 242h4zM521 243h4zM521 243h4zM521 243h4zM521 243h4zM521 243h4zM521 244h4zM521 244h4zM521 244h4z"/>
<path d="M541 258h5zM541 258h5zM541 259h5zM541 259h5zM541 259h5zM541 259h5zM541 259h5zM541 259h5zM541 260h5zM541 260h5zM541 260h5zM541 260h5zM541 260h5zM541 260h5zM541 261h5zM541 261h5zM541 261h5zM541 261h5zM541 261h5zM541 261h5zM541 262h5zM541 262h5zM541 262h5zM541 262h5zM541 262h5zM541 262h5zM541 263h5zM541 263h5zM541 263h5zM541 263h5zM541 263h5zM541 263h5zM541 264h5zM541 264h5zM541 264h5zM541 264h5zM541 264h5zM541 264h5zM541 265h5zM541 265h5zM541 265h5zM541 265h5z"/>
<path d="M521 149h4zM521 149h4zM521 149h4zM521 149h4zM521 150h4zM521 150h4zM521 150h4zM521 150h4zM521 150h4zM521 150h4zM521 151h4zM521 151h4zM521 151h4zM521 151h4zM521 151h4zM521 151h4zM521 152h4zM521 152h4zM521 152h4zM521 152h4zM521 152h4zM521 152h4zM521 153h4zM521 153h4zM521 153h4zM521 153h4zM521 153h4zM521 153h4zM521 154h4zM521 154h4zM521 154h4zM521 154h4zM521 154h4zM521 154h4zM521 155h4zM521 155h4zM521 155h4zM521 155h4zM521 155h4zM521 155h4zM521 156h4zM521 156h4z"/>
<path d="M541 170h5zM541 170h5zM541 171h5zM541 171h5zM541 171h5zM541 171h5zM541 171h5zM541 171h5zM541 172h5zM541 172h5zM541 172h5zM541 172h5zM541 172h5zM541 172h5zM541 173h5zM541 173h5zM541 173h5zM541 173h5zM541 173h5zM541 173h5zM541 174h5zM541 174h5zM541 174h5zM541 174h5zM541 174h5zM541 174h5zM541 175h5zM541 175h5zM541 175h5zM541 175h5zM541 175h5zM541 175h5zM541 176h5zM541 176h5zM541 176h5zM541 176h5zM541 176h5zM541 176h5zM541 177h5zM541 177h5zM541 177h5zM541 177h5z"/>
<path d="M559 237h7zM559 237h7zM559 237h7zM559 237h7zM559 238h7zM559 238h7zM559 238h7zM559 238h7zM559 238h7zM559 238h7zM559 239h7zM559 239h7zM559 239h7zM559 239h7zM559 239h7zM559 239h7zM559 240h7zM559 240h7zM559 240h7zM559 240h7zM559 240h7zM559 240h7zM559 241h7zM559 241h7zM559 241h7zM559 241h7zM559 241h7zM559 241h7zM559 242h7zM559 242h7zM559 242h7zM559 242h7zM559 242h7zM559 242h7zM559 243h7zM559 243h7zM559 243h7zM559 243h7zM559 243h7zM559 244h7zM559 244h7zM559 244h7z"/>
<path d="M557 149h6zM557 149h6zM557 149h6zM557 149h6zM557 150h6zM557 150h6zM557 150h6zM557 150h6zM557 150h6zM557 150h6zM557 151h6zM557 151h6zM557 151h6zM557 151h6zM557 151h6zM557 151h6zM557 152h6zM557 152h6zM557 152h6zM557 152h6zM557 152h6zM557 152h6zM557 153h6zM557 153h6zM557 153h6zM557 153h6zM557 153h6zM557 153h6zM557 154h6zM557 154h6zM557 154h6zM557 154h6zM557 154h6zM557 154h6zM557 155h6zM557 155h6zM557 155h6zM557 155h6zM557 155h6zM557 155h6zM557 156h6zM557 156h6z"/>
<path d="M557 193h7zM557 193h7zM557 193h7zM557 193h7zM557 194h7zM557 194h7zM557 194h7zM557 194h7zM557 194h7zM557 194h7zM557 195h7zM557 195h7zM557 195h7zM557 195h7zM557 195h7zM557 195h7zM557 196h7zM557 196h7zM557 196h7zM557 196h7zM557 196h7zM557 196h7zM557 197h7zM557 197h7zM557 197h7zM557 197h7zM557 197h7zM557 197h7zM557 198h7zM557 198h7zM557 198h7zM557 198h7zM557 198h7zM557 198h7zM557 199h7zM557 199h7zM557 199h7zM557 199h7zM557 199h7zM557 199h7zM557 200h7zM557 200h7z"/>
</g>
<text font-size="21.9" x="313" y="148">ЖКИ</text>
<text font-size="15.6" x="323" y="250">μC</text>
<g font-size="10.8">
<text x="256" y="371">ПЛК</text>
<text x="256" y="421">АРМ</text>
<text x="472" y="793">ДП 4211</text>
<text x="502" y="793">4456-15.02.07-4203-23</text>
</g>
<text font-size="10.4" x="586" y="74" transform="rotate(-90 586 74)">ДП42114456-15.02.07-4203-23</text>
<g font-size="10.3">
<text x="541" y="833">Г</text>
<text x="542" y="833">АПОУ&quot;КНХКим.В.П.Лушникова&quot;</text>
</g>
<g font-size="7.9">
<text x="285" y="117">11</text>
<text x="521" y="154">s</text>
<text x="557" y="154">11</text>
<text x="541" y="176">s</text>
<text x="521" y="198">s</text>
<text x="557" y="198">12</text>
<text x="541" y="220">s</text>
<text x="245" y="226">3</text>
<text x="312" y="228">4</text>
<text x="391" y="233">5</text>
<text x="252" y="240">E</text>
<text x="521" y="243">s</text>
<text x="559" y="243">13</text>
<text x="399" y="247">#</text>
<text x="268" y="256">#</text>
<text x="541" y="264">s</text>
<text x="462" y="370">2</text>
<text x="487" y="405">G</text>
<text x="116" y="442">14</text>
<text x="292" y="457">6</text>
<text x="363" y="457">9</text>
<text x="230" y="502">8</text>
<text x="341" y="505">7</text>
<text x="434" y="515">10</text>
<text x="95" y="551">Pизм</text>
<text x="446" y="564">1</text>
<text x="411" y="571">y</text>
<text x="482" y="587">x</text>
<text x="461" y="637">Наименование</text>
<text x="535" y="637">кол.</text>
<text x="551" y="637">Примечание</text>
<text x="412" y="648">1</text>
<text x="451" y="648">Регулирующий клапан</text>
<text x="537" y="648">1</text>
<text x="412" y="656">2</text>
<text x="452" y="656">Датчик перемещения</text>
<text x="537" y="656">1</text>
<text x="412" y="664">3</text>
<text x="450" y="664">АЦП-преобразователь</text>
<text x="537" y="664">1</text>
<text x="412" y="672">4</text>
<text x="456" y="672">Микроконтроллер</text>
<text x="537" y="672">1</text>
<text x="412" y="680">5</text>
<text x="450" y="680">ЦАП-преобразователь</text>
<text x="537" y="680">1</text>
<text x="412" y="688">6</text>
<text x="452" y="688">i/p-преобразователь</text>
<text x="537" y="688">1</text>
<text x="412" y="696">7</text>
<text x="444" y="696">Пневматический усилитель</text>
<text x="537" y="696">1</text>
<text x="412" y="704">8</text>
<text x="453" y="704">Регулятор давления</text>
<text x="537" y="704">1</text>
<text x="412" y="713">9</text>
<text x="447" y="713">Фиксированный дроссель</text>
<text x="537" y="713">1</text>
<text x="411" y="722">10</text>
<text x="464" y="722">Q-дроссель</text>
<text x="537" y="722">1</text>
<text x="411" y="731">11</text>
<text x="433" y="731">Выход сигнализации неисправности</text>
<text x="537" y="731">1</text>
<text x="411" y="740">12</text>
<text x="429" y="740">Программируемые граничные контакты</text>
<text x="537" y="740">1</text>
<text x="411" y="749">13</text>
<text x="429" y="749">Программируемые граничные контакты</text>
<text x="537" y="749">1</text>
<text x="411" y="758">14</text>
<text x="453" y="758">Регулятор давления</text>
<text x="537" y="758">1</text>
<text x="577" y="812">1:1</text>
<text x="475" y="818">пропиленовой фракции</text>
<text x="473" y="828">Схема автоматического</text>
<text x="473" y="835">регулирования давления</text>
</g>
<g font-size="7.8">
<text x="405" y="640">позиции</text>
<text x="470" y="812">получения пропилена из пропан-</text>
</g>
<text font-size="7.7" x="470" y="805">Автоматизациятехнологическогоузла</text>
<text font-size="7.6" x="405" y="633">Обозначения</text>
<g font-size="7.4">
<text x="418" y="260" transform="rotate(180 418 260)">U</text>
<text x="320" y="482" transform="rotate(180 320 482)">U</text>
</g>
<g font-size="5.5">
<text x="412" y="538">Q</text>
<text x="13" y="591" transform="rotate(-90 13 591)">Перв. примен.</text>
<text x="13" y="648" transform="rotate(-90 13 648)">Справ. №</text>
<text x="13" y="721" transform="rotate(-90 13 721)">Подп. и дата</text>
<text x="13" y="750" transform="rotate(-90 13 750)">Инв. № дубл.</text>
<text x="13" y="776" transform="rotate(-90 13 776)">Взам. инв. №</text>
<text x="543" y="801">Лит.</text>
<text x="557" y="801">Масса</text>
<text x="572" y="801">Масштаб</text>
<text x="13" y="806" transform="rotate(-90 13 806)">Подп. и дата</text>
<text x="425" y="806">№ докум.</text>
<text x="448" y="806">Подп.</text>
<text x="405" y="811">Разраб.</text>
<text x="405" y="816">Пров.</text>
<text x="422" y="816">Коткова Н.А.</text>
<text x="422" y="811">Козин А.А.</text>
<text x="405" y="821">Т.контр.</text>
<text x="541" y="821">Лист</text>
<text x="562" y="821">Листов</text>
<text x="582" y="821">1</text>
<text x="405" y="831">Н.контр.</text>
<text x="13" y="835" transform="rotate(-90 13 835)">Инв. № подл.</text>
<text x="405" y="836">Утв.</text>
<text x="480" y="841">Копировал</text>
<text x="550" y="841">Формат</text>
<text x="570" y="841">A1</text>
</g>
<g font-size="5.4">
<text x="405" y="806">Изм.</text>
<text x="412" y="806">Лист</text>
<text x="460" y="806">Дата</text>
<text x="422" y="831">Шамсутдинов И.Г.</text>
</g>
</svg>
